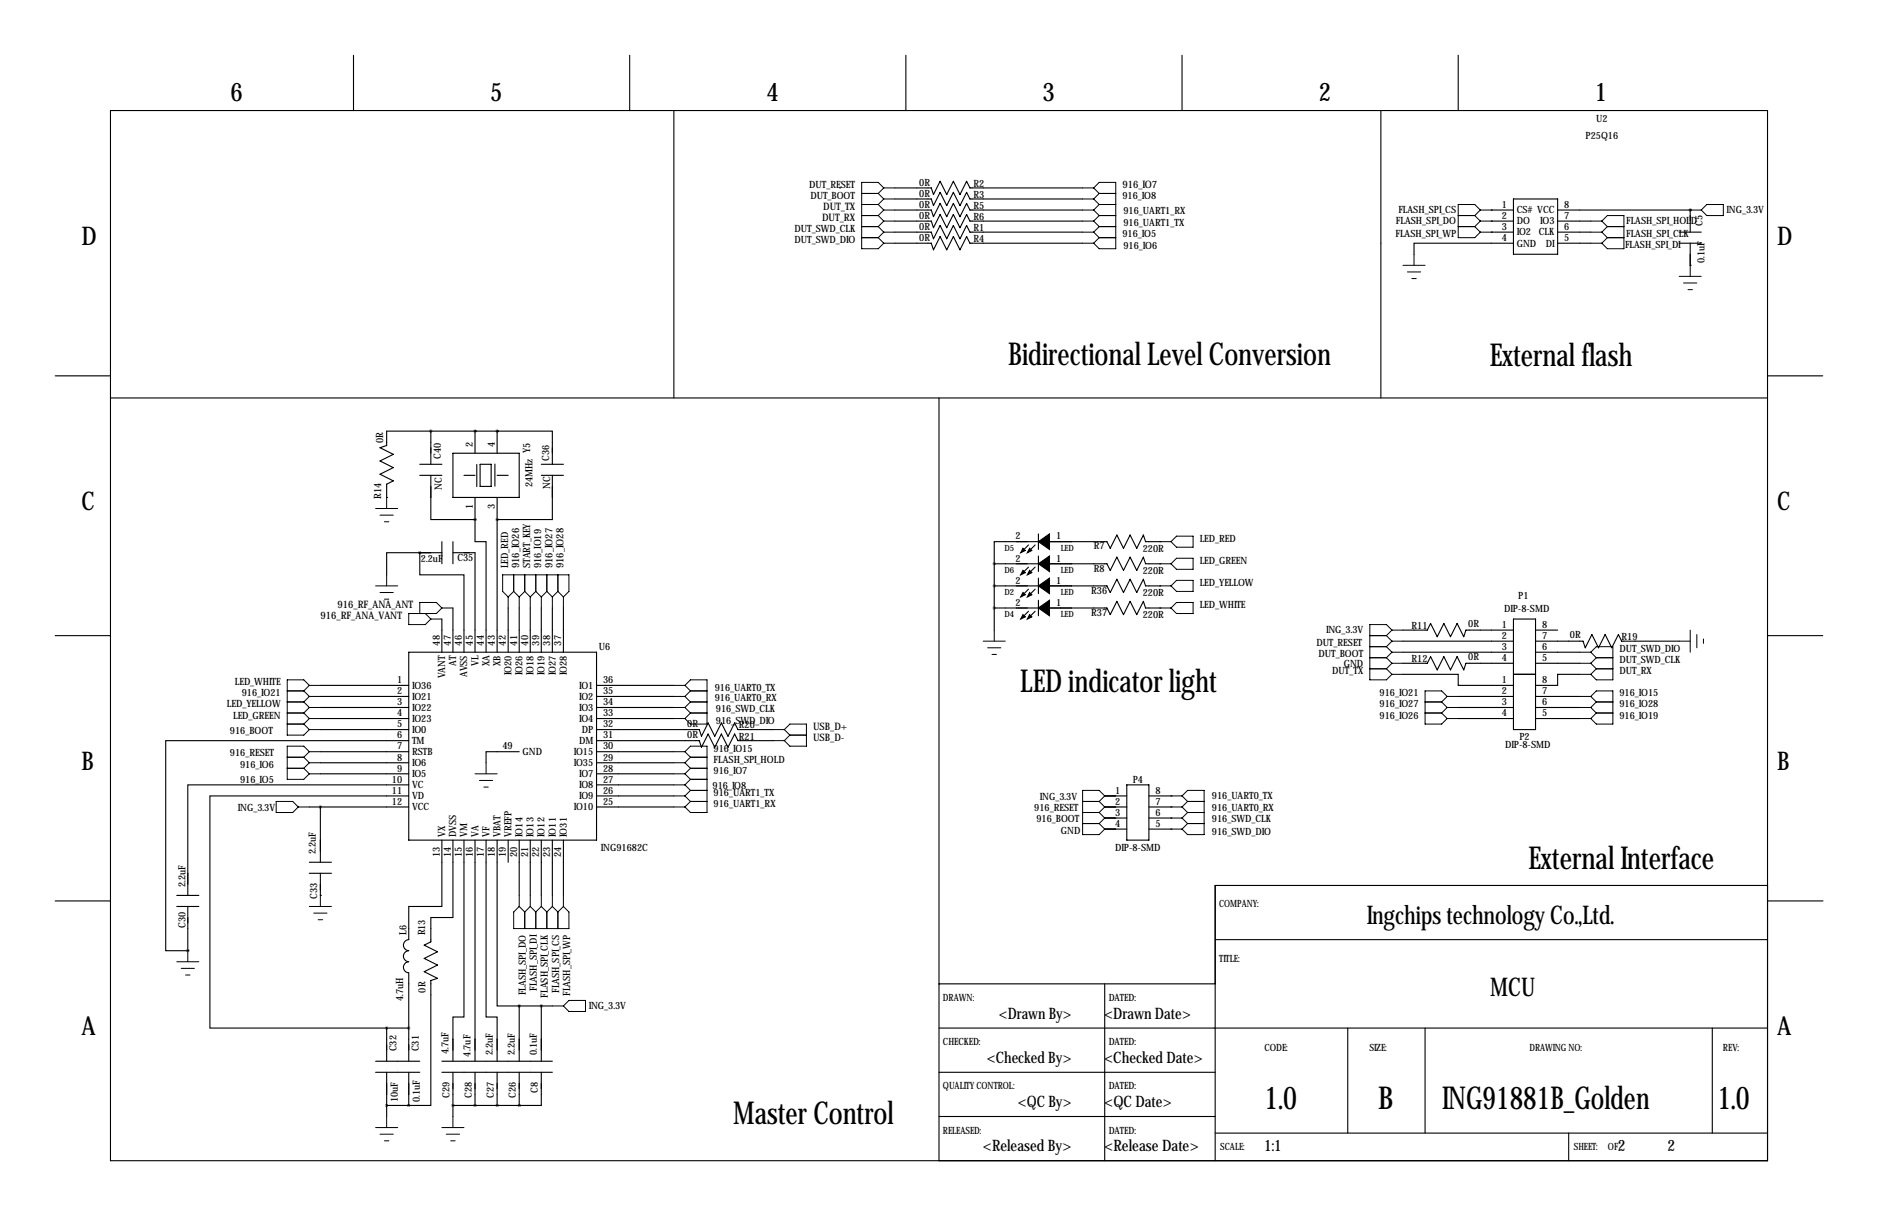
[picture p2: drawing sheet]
<svg xmlns="http://www.w3.org/2000/svg" width="432mm" height="279mm" viewBox="0 0 432 279" stroke-linecap="round" stroke-linejoin="round" font-family="sans-serif">
<g fill="none" stroke="#000" stroke-width=".25">
<path d="M81.3 12.7v12.7M144.8 12.7v12.7M208.3 12.7v12.7M271.8 12.7v12.7M335.3 12.7v12.7M25.4 25.4h381v241.3h-381zM154.9 25.4v66M317.5 25.4v66M193 43.2h.1M205.7 53.3h8.4l.5 1.6 1.6-3.1 1.5 3.1 1.5-3.1 1.5 3.1 1.5-3.1 .8 1.5h25.9M205.7 55.9h8.4l.5 1.5 1.6-3 1.5 3 1.5-3 1.5 3 1.5-3 .8 1.5h25.9M205.7 43.2h8.4l.5 1.5 1.6-3 1.5 3 1.5-3 1.5 3 1.5-3 .8 1.5h25.9"/>
<path d="M205.7 45.7h8.4l.5 1.5 1.6-3 1.5 3 1.5-3 1.5 3 1.5-3 .8 1.5h25.9M205.7 48.3h8.4l.5 1.5 1.6-3.1 1.5 3.1 1.5-3.1 1.5 3.1 1.5-3.1 .8 1.6h25.9M205.7 50.8h8.4l.5 1.5 1.6-3 1.5 3 1.5-3 1.5 3 1.5-3 .8 1.5h25.9M342.9 53.3h.1M342.9 50.8h.1M342.9 48.3h.1M342.9 53.3h5.1M342.9 48.3h5.1M342.9 50.8h5.1M348 55.9h-22.9v2.5M348 45.7h10.1v12.7h-10.1zM358.1 53.3h7.7"/>
<path d="M358.1 55.9h7.7M358.1 48.3h30.5M358.1 50.8h7.7M386.1 53.3h5.1M386.1 55.9h5.1M388.6 48.3h.1M388.6 48.3v5M388.6 55.9v5.1M388.6 61h.1M12.7 86.4h12.7M25.4 91.4h381M99.1 99.1v7.6"/>
<path d="M109.2 99.1h.1M109.2 99.1v5M114.3 99.1h12.7v7.6M114.3 99.1h.1M114.3 99.1v5M114.3 99.1h-25.4v3.3l-1.5 .5 3 1.5-3 1.5 3 1.5-3 1.6 3 1.5-1.5 .8v3M215.9 91.4v175.3M406.4 86.4h12.7M88.9 114.3h.1M96.5 106.7h5.1M96.5 109.2h5.1M99.1 109.2v10.2h10.1"/>
<path d="M104.1 104.1h15.3v10.2h-15.3zM106.7 109.2h2.5M109.2 119.4v5.1h2.6v25.4M109.2 119.4h.1M109.2 114.3v5.1M109.6 106.7v5.1M110.4 106.7h2.5v5.1h-2.5zM113.8 106.6v5.1M114.3 119.4h.1M114.3 114.3v35.6M114.3 109.2h2.5M124.5 106.7h5"/>
<path d="M124.5 109.2h5M127 109.2v10.2h-12.7M96.5 127v5.1h10.2v17.8M96.5 127h.1M96.5 127h-7.6v5.1M96.5 127h5.1M101.6 124.5v5M104.1 127h5.1v22.9M104.1 124.5v5M104.1 139.7v10.2M116.8 139.7v10.2M119.4 139.7v10.2"/>
<path d="M121.9 139.7v10.2M124.5 139.7v10.2M127 139.7v10.2M129.5 139.7v10.2M228.6 134.6h10.2M228.6 139.7h10.2M228.6 129.5h10.2M228.6 129.5v15.3M236.5 135.4l-1.6 1.5M236.5 125.2l-1.6 1.5M236.5 130.3l-1.6 1.5M238 135.4l-1.5 1.5"/>
<path d="M238 125.2l-1.5 1.5M238 130.3l-1.5 1.5M238.8 124.5h-10.2v5M238.8 122.7v3.5M238.8 127.8v3.5M238.8 132.8v3.6M238.8 137.9v3.6M241.3 134.6h13.2l.8 1.5 1.5-3 1.5 3 1.5-3 1.6 3 1.5-3 .5 1.5h3.3M241.3 139.7h13.2l.8 1.5 1.5-3 1.5 3 1.5-3 1.6 3 1.5-3 .5 1.5h3.3M241.3 124.5h13.2l.8 1.5 1.5-3.1 1.5 3.1 1.5-3.1 1.6 3.1 1.5-3.1 .5 1.6h3.3M241.3 129.5h13.2l.8 1.6 1.5-3.1 1.5 3.1 1.5-3.1 1.6 3.1 1.5-3.1 .5 1.5h3.3M266.7 134.6h.1"/>
<path d="M266.7 139.7h.1M266.7 129.5h.1M266.7 124.5h.1M12.7 146h12.7M73.7 157.5h20.3M94 149.9h43.2v43.1h-43.2zM101.6 142.2v7.7M137.2 157.5h17.7M236.5 140.5l-1.6 1.5M238 140.5l-1.5 1.5M322.6 154.9h12.7v2.6h12.7M322.6 147.3h25.4"/>
<path d="M322.6 144.8h5.6l.7-1.5 1.6 3 1.5-3 1.5 3 1.5-3 1.5 3 .6-1.5h10.9M322.6 152.4h5.6l.7-1.5 1.6 3 1.5-3 1.5 3 1.5-3 1.5 3 .6-1.5h10.9M322.6 149.9h25.4M348 142.2h5.1v25.4h-5.1zM348 154.9h5.1M353.1 147.3h10.9l.5 1.5 1.5-3 1.5 3 1.6-3 1.5 3 1.5-3 .8 1.5h13.2M353.1 144.8h5M353.1 152.4h10.1M353.1 149.9h10.1M363.2 154.9h-5.1v2.6h-5M406.4 146h12.7M73.7 160h20.3"/>
<path d="M73.7 162.6h20.3M73.7 165.1h20.3M73.7 167.6h20.3M73.7 172.7h20.3M73.7 175.3h20.3M73.7 177.8h20.3M94 170.2h-55.9v48.2h5.1M119.4 172.7h-7.6v2.6M137.2 160h17.7M137.2 162.6h17.7M137.2 165.1h17.7M137.2 167.6h23.6l.5 1.6 1.5-3.1 1.5 3.1 1.6-3.1 1.5 3.1 1.5-3.1 .8 1.5h8.1"/>
<path d="M137.2 170.2h23.6l.5 1.5 1.5-3 1.5 3 1.6-3 1.5 3 1.5-3 .8 1.5h8.1M137.2 172.7h17.7M137.2 175.3h17.7M137.2 177.8h17.7M335.3 160h12.7M335.3 162.6h12.7M335.3 165.1h12.7M353.1 160h10.1M353.1 162.6h10.1M353.1 165.1h10.1M71.1 185.4h22.9M71.1 198.1h5.1"/>
<path d="M73.7 185.4v12.7M94 180.3h-50.8v25.4M94 182.9h-45.7v53.3h40.6M101.6 193v15.3h-7.6v7.6a1.27 1.27 0 0 0-1.2 1.3 1.27 1.27 0 0 0 1.2 1.2 1.27 1.27 0 0 0-1.2 1.3 1.27 1.27 0 0 0 1.2 1.3 1.27 1.27 0 0 0-1.2 1.2 1.27 1.27 0 0 0 1.2 1.3v20.3M104.1 193v17.8h-5v5.6l-1.6 .8 3.1 1.5-3.1 1.5 3.1 1.5-3.1 1.6 3.1 1.5-1.5 .5v28.7h-5.1M106.7 193v40.7h-2.6v10.1M109.2 193v50.8M111.8 193v40.7h2.5v10.1M114.3 193v38.1h5.1M116.8 193v5.1M119.4 193v12.7M121.9 193v12.7"/>
<path d="M124.5 193v12.7M127 193v12.7M129.5 193v12.7M137.2 180.3h17.7M137.2 182.9h17.7M137.2 185.4h17.7M254 182.9h5.1M254 185.4h5.1M254 188h5.1M254 190.5h5.1M259.1 180.3h5.1v12.7h-5.1zM264.2 182.9h5"/>
<path d="M264.2 185.4h5M264.2 188h5M264.2 190.5h5M269.2 190.5h.1M269.2 188h.1M269.2 185.4h.1M269.2 182.9h.1M12.7 207h12.7M40.6 208.3h5.1M40.6 205.7h5.1M43.2 218.4h.1M43.2 208.3v10.1"/>
<path d="M71.1 200.7h5.1M73.7 205.7h.1M73.7 200.7v5M279.4 215.9h127M406.4 203.5h-127v63.2M406.5 207h12.7M88.9 236.2h5.1M88.9 236.2v7.6M119.4 231.1v12.7M119.4 231.1h7.6M124.5 231.1v12.7M215.9 236.2h190.5"/>
<path d="M215.9 226.1h63.5M254 226.1v40.6M309.9 236.2v24.1M327.7 236.2v24.1M393.7 236.2v24.1M86.4 246.4h10.1M86.4 243.8h10.1M88.9 246.4v10.1M88.9 254h5.1M94 246.4v7.6M101.6 246.4h25.4M101.6 243.8h25.4"/>
<path d="M104.1 246.4v10.1M104.1 254h15.3M109.2 246.4v7.6M114.3 246.4v7.6M119.4 246.4v7.6M124.5 246.4v7.6h-5.1M215.9 246.4h63.5M215.9 256.5h63.5M279.4 260.3h127M360.7 260.3v6.4"/>
</g>
<path d="M235.2 136.1l.5 .6-1 .5zM235.2 126l.5 .5-1 .5zM235.2 131.1l.5 .5-1 .5zM236.7 136.1l.5 .6-1 .5zM236.7 126l.5 .5-1 .5zM236.7 131.1l.5 .5-1 .5zM238.8 134.6l2.5-1.8v3.6zM238.8 139.7l2.5-1.8v3.6zM238.8 124.5l2.5-1.8v3.5zM238.8 129.5l2.5-1.7v3.5zM235.2 141.2l.5 .5-1 .5zM236.7 141.2l.5 .5-1 .5z" fill="#000" stroke="#000" stroke-width=".25"/>
<g fill="none" stroke="#000" stroke-width=".23">
<path d="M198.1 52.1h3.8M198.1 49.5h3.8M198.1 47h3.8M198.1 54.6h3.8M198.1 44.4h3.8M201.9 52.1l1.3 1.2M201.9 54.6l1.3 1.3M201.9 44.4l1.3 1.3M201.9 49.5l1.3 1.3M201.9 47l1.3 1.3M203.2 50.8h2.5M203.2 48.3h2.5"/>
<path d="M203.2 53.3h2.5M203.2 55.9h2.5M203.2 43.2l-1.3-1.3h-3.8v15.3h3.8l1.3-1.3M203.2 45.7l-1.3 1.3M203.2 43.2l-1.3 1.2M203.2 50.8l-1.3 1.3M203.2 53.3l-1.3 1.3M203.2 43.2h2.5M203.2 45.7h2.5M203.2 48.3l-1.3 1.2M248.9 50.8h2.6M248.9 48.3h2.6"/>
<path d="M248.9 53.3h2.6M248.9 55.9h2.6M248.9 43.2h2.6M248.9 45.7h2.6M251.5 50.8l1.2 1.3M251.5 43.2l1.2-1.3h3.8v15.3h-3.8l-1.2-1.3M251.5 48.3l1.2 1.2M251.5 53.3l1.2 1.3M251.5 43.2l1.2 1.2M251.5 45.7l1.2 1.3M252.7 52.1h3.8M252.7 49.5h3.8"/>
<path d="M252.7 49.5l-1.2 1.3M252.7 47h3.8M252.7 47l-1.2 1.3M252.7 54.6h3.8M252.7 52.1l-1.2 1.2M252.7 54.6l-1.2 1.3M252.7 44.4h3.8M252.7 44.4l-1.2 1.3M325.1 58.4v2.6M335.3 52.1h3.8M335.3 49.5h3.8M339.1 52.1l1.3 1.2"/>
<path d="M339.1 49.5l1.3 1.3M340.4 50.8h2.5M340.4 48.3h2.5M340.4 48.3l-1.3-1.3h-3.8v7.6h3.8l1.3-1.3M340.4 53.3h2.5M340.4 50.8l-1.3 1.3M340.4 48.3l-1.3 1.2M365.8 50.8h2.5M365.8 53.3h2.5M365.8 55.9h2.5M368.3 50.8l1.3-1.3h3.8v7.7h-3.8l-1.3-1.3M368.3 53.3l1.3 1.3"/>
<path d="M368.3 50.8l1.3 1.3M369.6 52.1h3.8M369.6 54.6h3.8M369.6 52.1l-1.3 1.2M369.6 54.6l-1.3 1.3M388.6 48.3h2.6M392.4 47h3.8v2.5h-3.8l-1.2-1.2zM322.6 61h5.1M323.6 62.5h3M324.6 64h1M386.1 63.5h5.1M387.1 65h3"/>
<path d="M388.1 66.5h1M388.6 61v2.5M86.4 116.8h5M87.4 118.4h3M88.4 119.9h1M88.9 114.3v2.5M86.4 134.6h5M87.4 136.1h3M88.4 137.7h1M88.9 132.1v2.5M101.6 139.7h2.5M101.6 139.7l-1.3 1.3h-6.3v2.5h3.8l1.3-1.3"/>
<path d="M101.6 139.7l-1.3-1.3h-3.8v2.6M116.8 137.2l-1.2-1.3v-3.8h15.2v3.8l-1.3 1.3M116.8 137.2v2.5M118.1 132.1v3.8M118.1 135.9l-1.3 1.3M118.1 135.9l1.3 1.3M119.4 137.2v2.5M120.6 132.1v3.8M120.6 135.9l1.3 1.3M120.6 135.9l-1.2 1.3M121.9 137.2v2.5M123.2 132.1v3.8"/>
<path d="M123.2 135.9l-1.3 1.3M123.2 135.9l1.3 1.3M124.5 137.2v2.5M125.7 132.1v3.8M125.7 135.9l-1.2 1.3M125.7 135.9l1.3 1.3M127 137.2v2.5M128.3 132.1v3.8M128.3 135.9l-1.3 1.3M128.3 135.9l1.2 1.3M129.5 137.2v2.5M266.7 134.6h2.5"/>
<path d="M266.7 139.7h2.5M266.7 129.5h2.5M266.7 124.5h2.5M269.2 124.5l1.3-1.3h3.8v2.5h-3.8zM270.5 133.3h3.8v2.6h-3.8l-1.3-1.3zM270.5 128.3h3.8v2.5h-3.8l-1.3-1.3zM270.5 138.4h3.8v2.6h-3.8l-1.3-1.3zM66 158.8h3.8M69.8 158.8l1.3 1.2M71.1 157.5l-1.3-1.3h-3.8v12.7h3.8l1.3-1.3M71.1 157.5h2.6M71.1 157.5l-1.3 1.3"/>
<path d="M97.8 141l1.3 1.2M99.1 142.2h2.5M154.9 157.5h2.6M157.5 157.5l1.2-1.3h3.9v10.2h-3.9l-1.2-1.3M157.5 157.5l1.2 1.3M158.7 158.8h3.9M158.7 158.8l-1.2 1.2M226.1 147.3h5M227.1 148.8h3M228.1 150.4h1M228.6 144.8v2.5M315 146h3.8"/>
<path d="M315 153.7h3.8M315 151.1h3.8M315 148.6h3.8M318.8 151.1l1.2 1.3M318.8 146l1.2 1.3M318.8 148.6l1.2 1.3M318.8 153.7l1.2 1.2M320 147.3h2.6M320 144.8h2.6M320 144.8l-1.2 1.2M320 144.8l-1.2-1.3h-3.8v12.7h3.8l1.2-1.3M320 152.4h2.6"/>
<path d="M320 152.4l-1.2 1.3M320 147.3l-1.2 1.3M320 149.9h2.6M320 149.9l-1.2 1.2M320 154.9h2.6M363.2 152.4h2.6M363.2 149.9h2.6M363.2 154.9h2.6M365.8 149.9l1.2-1.3h3.8v7.6h-3.8l-1.2-1.3M365.8 152.4l1.2 1.3M365.8 149.9l1.2 1.2M367 153.7h3.8"/>
<path d="M367 151.1h3.8M367 153.7l-1.2 1.2M367 151.1l-1.2 1.3M386.1 147.3h2.5M388.6 144.8v5.1M390.1 145.8v3M391.7 146.8v1M66 161.3h3.8M66 163.8h3.8M66 166.4h3.8M66 174h3.8M66 176.5h3.8"/>
<path d="M69.8 166.4l1.3 1.2M69.8 176.5l1.3 1.3M69.8 174l1.3 1.3M69.8 161.3l1.3 1.3M69.8 163.8l1.3 1.3M71.1 160h2.6M71.1 162.6h2.6M71.1 165.1h2.6M71.1 172.7h2.6M71.1 172.7l-1.3 1.3M71.1 172.7l-1.3-1.3h-3.8v7.7h3.8l1.3-1.3M71.1 167.6h2.6"/>
<path d="M71.1 177.8h2.6M71.1 175.3h2.6M71.1 175.3l-1.3 1.2M71.1 162.6l-1.3 1.2M71.1 165.1l-1.3 1.3M71.1 160l-1.3 1.3M109.2 177.8h5.1M110.2 179.3h3.1M111.8 175.3v2.5M154.9 160h2.6M154.9 162.6h2.6M154.9 165.1h2.6"/>
<path d="M154.9 172.7h2.6M154.9 177.8h2.6M154.9 175.3h2.6M157.5 172.7l1.2-1.3h3.9v15.3h-3.9l-1.2-1.3M157.5 160l1.2 1.3M157.5 162.6l1.2 1.2M157.5 177.8l1.2 1.3M157.5 175.3l1.2 1.2M157.5 172.7l1.2 1.3M158.7 161.3h3.9M158.7 163.8h3.9M158.7 161.3l-1.2 1.3"/>
<path d="M158.7 163.8l-1.2 1.3M158.7 174h3.9M158.7 179.1h3.9M158.7 176.5h3.9M158.7 176.5l-1.2 1.3M158.7 179.1l-1.2 1.2M158.7 174l-1.2 1.3M177.8 167.6h2.5M177.8 170.2h2.5M180.3 167.6l1.3-1.2h3.8v5h-3.8l-1.3-1.2M180.3 167.6l1.3 1.3M181.6 168.9h3.8"/>
<path d="M181.6 168.9l-1.3 1.3M327.7 161.3h3.8M327.7 163.8h3.8M331.5 163.8l1.2 1.3M331.5 161.3l1.2 1.3M332.7 160h2.6M332.7 160l-1.2-1.2h-3.8v7.6h3.8l1.2-1.3M332.7 162.6h2.6M332.7 165.1h2.6M332.7 160l-1.2 1.3M332.7 162.6l-1.2 1.2M363.2 160h2.6"/>
<path d="M363.2 162.6h2.6M363.2 165.1h2.6M365.8 160l1.2-1.2h3.8v7.6h-3.8l-1.2-1.3M365.8 160l1.2 1.3M365.8 162.6l1.2 1.2M367 161.3h3.8M367 163.8h3.8M367 161.3l-1.2 1.3M367 163.8l-1.2 1.3M63.5 184.1h3.8l1.3 1.3-1.3 1.3h-3.8zM68.6 185.4h2.5M111.3 180.8h1"/>
<path d="M154.9 182.9h2.6M154.9 185.4h2.6M154.9 180.3h2.6M157.5 180.3l1.2 1.3M157.5 182.9l1.2 1.2M158.7 184.1h3.9M158.7 181.6h3.9M158.7 181.6l-1.2 1.3M158.7 184.1l-1.2 1.3M248.9 184.1h3.8M248.9 186.7h3.8M248.9 189.2h3.8"/>
<path d="M252.7 184.1l1.3 1.3M252.7 186.7l1.3 1.3M252.7 189.2l1.3 1.3M254 182.9h2.5M254 182.9l-1.3 1.2M254 182.9l-1.3-1.3h-3.8v10.2h3.8l1.3-1.3M254 185.4h2.5M254 185.4l-1.3 1.3M254 188h2.5M254 188l-1.3 1.2M254 190.5h2.5M269.2 182.9h2.6"/>
<path d="M269.2 185.4h2.6M269.2 188h2.6M269.2 190.5h2.6M271.8 182.9l1.2-1.3h3.9v10.2h-3.9l-1.2-1.3M271.8 182.9l1.2 1.2M271.8 185.4l1.2 1.3M271.8 188l1.2 1.2M273 184.1h3.9M273 186.7h3.9M273 189.2h3.9M273 184.1l-1.2 1.3M273 186.7l-1.2 1.3"/>
<path d="M273 189.2l-1.2 1.3M43.2 218.4v2.6M71.1 208.3h5.1M72.1 209.8h3.1M73.2 211.3h1M73.7 205.7v2.6M119.4 208.3l-1.3 1.2v3.9h12.7v-3.9l-1.3-1.2M119.4 205.7v2.6M119.4 208.3l1.2 1.2M120.6 209.5v3.9M121.9 205.7v2.6M121.9 208.3l1.3 1.2"/>
<path d="M121.9 208.3l-1.3 1.2M123.2 209.5v3.9M124.5 205.7v2.6M124.5 208.3l1.2 1.2M124.5 208.3l-1.3 1.2M125.7 209.5v3.9M127 208.3l-1.3 1.2M127 205.7v2.6M127 208.3l1.3 1.2M128.3 209.5v3.9M129.5 208.3l-1.2 1.2M129.5 205.7v2.6"/>
<path d="M40.6 221h5.1M41.7 222.5h3M42.7 224h1M127 231.1h2.5M130.8 229.9h3.8v2.5h-3.8l-1.3-1.3zM86.4 259.1h5M88.9 256.5v2.6M101.6 259.1h5.1M104.1 256.5v2.6M87.4 260.6h3M88.4 262.1h1M102.6 260.6h3.1"/>
<path d="M103.6 262.1h1"/>
</g>
<path d="M104.1 254a.05 .05 0 0 0 .1 0 .05 .05 0 0 0-.1 0zM124.4 231.1a.05 .05 0 0 0 .1 0 .05 .05 0 0 0-.1 0zM73.6 185.4a.05 .05 0 0 0 .1 0 .05 .05 0 0 0-.1 0zM99 99.1a.05 .05 0 0 0 .1 0 .05 .05 0 0 0-.1 0z" fill="#000" stroke="#000" stroke-width=".63"/>
<g font-size="7.3">
<text x="231.8" y="83.9">Bidirectional Level Conversion</text>
<text x="342.5" y="84.2">External flash</text>
<text x="234.6" y="159.1">LED indicator light</text>
<text x="351.4" y="199.7">External Interface</text>
<text x="290.7" y="254.9">1.0</text>
<text x="316.8" y="254.9">B</text>
<text x="331.6" y="254.9">ING91881B_Golden</text>
<text x="394.9" y="254.9">1.0</text>
<text x="168.6" y="258.2">Master Control</text>
</g>
<g font-size="5.9">
<text x="53" y="23.2">6</text>
<text x="112.7" y="23.2">5</text>
<text x="176.2" y="23.2">4</text>
<text x="239.7" y="23.2">3</text>
<text x="303.2" y="23.2">2</text>
<text x="366.7" y="23.2">1</text>
<text x="18.7" y="56.2">D</text>
<text x="408.6" y="56.2">D</text>
<text x="18.7" y="117.1">C</text>
<text x="408.6" y="117.1">C</text>
<text x="18.7" y="176.8">B</text>
<text x="408.6" y="176.8">B</text>
<text x="314.3" y="212.3">Ingchips technology Co.,Ltd.</text>
<text x="342.6" y="228.9">MCU</text>
<text x="18.7" y="237.8">A</text>
<text x="408.6" y="237.8">A</text>
</g>
<g font-size="3.6">
<text x="229.7" y="234.1">&lt;Drawn By&gt;</text>
<text x="253.8" y="234.1">&lt;Drawn Date&gt;</text>
<text x="226.9" y="244.2">&lt;Checked By&gt;</text>
<text x="253.8" y="244.2">&lt;Checked Date&gt;</text>
<text x="234" y="254.4">&lt;QC By&gt;</text>
<text x="253.8" y="254.4">&lt;QC Date&gt;</text>
<text x="226" y="264.6">&lt;Released By&gt;</text>
<text x="253.8" y="264.6">&lt;Release Date&gt;</text>
<text x="290.7" y="264.6">1:1</text>
<text x="372" y="264.6">2</text>
<text x="383.4" y="264.6">2</text>
</g>
<g font-size="2.4">
<text x="258.1" y="43.2">916_IO7</text>
<text x="189" y="50.8">DUT_RX</text>
<text x="189.3" y="48.3">DUT_TX</text>
<text x="119.4" y="130.6" transform="rotate(-90 119.4 130.6)">916_IO26</text>
<text x="127" y="130.6" transform="rotate(-90 127 130.6)">916_IO27</text>
<text x="129.5" y="130.6" transform="rotate(-90 129.5 130.6)">916_IO28</text>
<text x="73.7" y="142.2">916_RF_ANA_VANT</text>
<text x="77.6" y="139.7">916_RF_ANA_ANT</text>
<text x="186.9" y="167.6">USB_D+</text>
<text x="186.9" y="170.2">USB_D-</text>
</g>
<g font-size="2.3">
<text x="367" y="27.9">U2</text>
<text x="364.6" y="32">P25Q16</text>
<text x="186.1" y="43.2">DUT_RESET</text>
<text x="186.3" y="45.7">DUT_BOOT</text>
<text x="211.4" y="42.7">0R</text>
<text x="211.4" y="45.2">0R</text>
<text x="211.4" y="47.8">0R</text>
<text x="223.8" y="42.9">R2</text>
<text x="223.8" y="45.5">R3</text>
<text x="258.1" y="45.7">916_IO8</text>
<text x="345.3" y="47.8">1</text>
<text x="359.7" y="47.8">8</text>
<text x="182.7" y="53.3">DUT_SWD_CLK</text>
<text x="211.4" y="52.8">0R</text>
<text x="211.4" y="50.3">0R</text>
<text x="223.8" y="53.1">R1</text>
<text x="223.8" y="48">R5</text>
<text x="223.8" y="50.5">R6</text>
<text x="258.3" y="51.8">916_UART1_TX</text>
<text x="258.3" y="49.3">916_UART1_RX</text>
<text x="321" y="51.6">FLASH_SPI_DO</text>
<text x="321.5" y="49">FLASH_SPI_CS</text>
<text x="345.3" y="50.3">2</text>
<text x="345.3" y="52.8">3</text>
<text x="348.7" y="49">CS# VCC</text>
<text x="348.7" y="51.6">DO</text>
<text x="354.1" y="51.6">IO3</text>
<text x="359.7" y="52.8">6</text>
<text x="359.7" y="50.3">7</text>
<text x="373.9" y="51.6">FLASH_SPI_HOLD</text>
<text x="391.4" y="51.8" transform="rotate(-90 391.4 51.8)">C5</text>
<text x="397" y="49">ING_3.3V</text>
<text x="182.7" y="55.9">DUT_SWD_DIO</text>
<text x="211.4" y="55.4">0R</text>
<text x="223.8" y="55.6">R4</text>
<text x="258.1" y="54.4">916_IO5</text>
<text x="258.3" y="57.2">916_IO6</text>
<text x="320.9" y="54.4">FLASH_SPI_WP</text>
<text x="345.3" y="55.4">4</text>
<text x="348.7" y="54.1">IO2</text>
<text x="348.7" y="56.6">GND</text>
<text x="353.8" y="54.1">CLK</text>
<text x="355.4" y="56.6">DI</text>
<text x="359.7" y="55.4">5</text>
<text x="373.6" y="56.9">FLASH_SPI_DI</text>
<text x="373.9" y="54.4">FLASH_SPI_CLK</text>
<text x="391.9" y="60.5" transform="rotate(-90 391.9 60.5)">0.1uF</text>
<text x="88.1" y="101.8" transform="rotate(-90 88.1 101.8)">0R</text>
<text x="101.4" y="105.4" transform="rotate(-90 101.4 105.4)">C40</text>
<text x="108.7" y="102.6" transform="rotate(-90 108.7 102.6)">2</text>
<text x="113.8" y="102.6" transform="rotate(-90 113.8 102.6)">4</text>
<text x="126.2" y="105.9" transform="rotate(-90 126.2 105.9)">C36</text>
<text x="101.6" y="112.5" transform="rotate(-90 101.6 112.5)">NC</text>
<text x="122.4" y="112" transform="rotate(-90 122.4 112)">24MHz Y5</text>
<text x="126.5" y="112.3" transform="rotate(-90 126.5 112.3)">NC</text>
<text x="87.6" y="114.6" transform="rotate(-90 87.6 114.6)">R14</text>
<text x="108.7" y="117" transform="rotate(-90 108.7 117)">1</text>
<text x="113.8" y="117" transform="rotate(-90 113.8 117)">3</text>
<text x="233.5" y="124">2</text>
<text x="242.8" y="124">1</text>
<text x="275.8" y="124.5">LED_RED</text>
<text x="96.8" y="129">2.2uF</text>
<text x="105.2" y="128.8">C35</text>
<text x="116.8" y="130.6" transform="rotate(-90 116.8 130.6)">LED_RED</text>
<text x="121.9" y="130.6" transform="rotate(-90 121.9 130.6)">START_KEY</text>
<text x="124.5" y="130.6" transform="rotate(-90 124.5 130.6)">916_IO19</text>
<text x="233.5" y="129">2</text>
<text x="242.8" y="129">1</text>
<text x="251.5" y="126.2">R7</text>
<text x="251.5" y="131.3">R8</text>
<text x="262.7" y="126.7">220R</text>
<text x="262.7" y="131.8">220R</text>
<text x="275.8" y="129.5">LED_GREEN</text>
<text x="233.5" y="134.1">2</text>
<text x="242.8" y="134.1">1</text>
<text x="250.9" y="136.4">R36</text>
<text x="262.7" y="136.9">220R</text>
<text x="275.8" y="134.6">LED_YELLOW</text>
<text x="349.1" y="137.7">P1</text>
<text x="233.5" y="139.2">2</text>
<text x="242.8" y="139.2">1</text>
<text x="250.9" y="141.5">R37</text>
<text x="262.7" y="142">220R</text>
<text x="275.8" y="139.7">LED_WHITE</text>
<text x="345.8" y="140.7">DIP-8-SMD</text>
<text x="101.1" y="148.3" transform="rotate(-90 101.1 148.3)">48</text>
<text x="103.6" y="148.3" transform="rotate(-90 103.6 148.3)">47</text>
<text x="106.2" y="148.3" transform="rotate(-90 106.2 148.3)">46</text>
<text x="108.7" y="148.3" transform="rotate(-90 108.7 148.3)">45</text>
<text x="111.3" y="148.3" transform="rotate(-90 111.3 148.3)">44</text>
<text x="113.8" y="148.3" transform="rotate(-90 113.8 148.3)">43</text>
<text x="116.3" y="148.3" transform="rotate(-90 116.3 148.3)">42</text>
<text x="118.9" y="148.3" transform="rotate(-90 118.9 148.3)">41</text>
<text x="121.4" y="148.3" transform="rotate(-90 121.4 148.3)">40</text>
<text x="124" y="148.3" transform="rotate(-90 124 148.3)">39</text>
<text x="126.5" y="148.3" transform="rotate(-90 126.5 148.3)">38</text>
<text x="129" y="148.3" transform="rotate(-90 129 148.3)">37</text>
<text x="137.7" y="149.4">U6</text>
<text x="302.7" y="148.3">DUT_RESET</text>
<text x="304.9" y="145.5">ING_3.3V</text>
<text x="324.6" y="144.5">R11</text>
<text x="337.6" y="144">0R</text>
<text x="345.3" y="144.3">1</text>
<text x="345.3" y="146.8">2</text>
<text x="345.3" y="149.4">3</text>
<text x="354.6" y="149.4">6</text>
<text x="354.6" y="146.8">7</text>
<text x="354.6" y="144.3">8</text>
<text x="361" y="146.6">0R</text>
<text x="372.4" y="149.9">DUT_SWD_DIO</text>
<text x="372.8" y="147.1">R19</text>
<text x="102.4" y="155.9" transform="rotate(-90 102.4 155.9)">VANT</text>
<text x="104.9" y="153" transform="rotate(-90 104.9 153)">AT</text>
<text x="107.4" y="155.6" transform="rotate(-90 107.4 155.6)">AVSS</text>
<text x="110" y="153" transform="rotate(-90 110 153)">VL</text>
<text x="112.5" y="153.1" transform="rotate(-90 112.5 153.1)">XA</text>
<text x="115.1" y="153" transform="rotate(-90 115.1 153)">XB</text>
<text x="117.6" y="155.1" transform="rotate(-90 117.6 155.1)">IO20</text>
<text x="120.1" y="155.1" transform="rotate(-90 120.1 155.1)">IO26</text>
<text x="122.7" y="155.1" transform="rotate(-90 122.7 155.1)">IO18</text>
<text x="125.2" y="155.1" transform="rotate(-90 125.2 155.1)">IO19</text>
<text x="127.8" y="155.1" transform="rotate(-90 127.8 155.1)">IO27</text>
<text x="130.3" y="155.1" transform="rotate(-90 130.3 155.1)">IO28</text>
<text x="303.2" y="150.9">DUT_BOOT</text>
<text x="306.3" y="154.9">DUT_TX</text>
<text x="309" y="153.2">GND</text>
<text x="324.6" y="152.1">R12</text>
<text x="337.6" y="151.6">0R</text>
<text x="345.3" y="151.9">4</text>
<text x="354.6" y="151.9">5</text>
<text x="372.4" y="154.9">DUT_RX</text>
<text x="372.4" y="152.4">DUT_SWD_CLK</text>
<text x="54" y="157.5">LED_WHITE</text>
<text x="55.6" y="160">916_IO21</text>
<text x="91.3" y="157">1</text>
<text x="91.3" y="159.5">2</text>
<text x="94.7" y="158.2">IO36</text>
<text x="94.7" y="160.8">IO21</text>
<text x="133.1" y="158.2">IO1</text>
<text x="133.1" y="160.8">IO2</text>
<text x="138.7" y="157">36</text>
<text x="138.7" y="159.5">35</text>
<text x="164.3" y="161">916_UART0_RX</text>
<text x="164.3" y="158.8">916_UART0_TX</text>
<text x="317.2" y="160">916_IO21</text>
<text x="345.3" y="157">1</text>
<text x="345.3" y="159.5">2</text>
<text x="354.6" y="159.5">7</text>
<text x="354.6" y="157">8</text>
<text x="372.4" y="160">916_IO15</text>
<text x="52.2" y="162.6">LED_YELLOW</text>
<text x="53.6" y="165.1">LED_GREEN</text>
<text x="91.3" y="162.1">3</text>
<text x="91.3" y="164.6">4</text>
<text x="91.3" y="167.1">5</text>
<text x="94.7" y="163.3">IO22</text>
<text x="94.7" y="165.9">IO23</text>
<text x="133.1" y="163.3">IO3</text>
<text x="133.1" y="165.9">IO4</text>
<text x="138.7" y="162.1">34</text>
<text x="138.7" y="164.6">33</text>
<text x="138.7" y="167.1">32</text>
<text x="158" y="167.1">0R</text>
<text x="164.6" y="163.6">916_SWD_CLK</text>
<text x="164.6" y="166.4">916_SWD_DIO</text>
<text x="169.9" y="167.4">R20</text>
<text x="317.2" y="162.6">916_IO27</text>
<text x="317.2" y="165.1">916_IO26</text>
<text x="345.3" y="162.1">3</text>
<text x="345.3" y="164.6">4</text>
<text x="354.6" y="164.6">5</text>
<text x="354.6" y="162.1">6</text>
<text x="372.4" y="162.6">916_IO28</text>
<text x="372.4" y="165.1">916_IO19</text>
<text x="52.9" y="173.7">916_RESET</text>
<text x="52.9" y="168.7">916_BOOT</text>
<text x="91.3" y="169.7">6</text>
<text x="91.3" y="172.2">7</text>
<text x="94.7" y="168.4">IO0</text>
<text x="94.7" y="170.9">TM</text>
<text x="94.7" y="173.5">RSTB</text>
<text x="115.5" y="172.2">49</text>
<text x="120.1" y="173.5">GND</text>
<text x="131.9" y="173.5">IO15</text>
<text x="133.1" y="170.9">DM</text>
<text x="133.8" y="168.4">DP</text>
<text x="138.7" y="169.7">31</text>
<text x="138.7" y="172.2">30</text>
<text x="158" y="169.7">0R</text>
<text x="164.1" y="172.7">916_IO15</text>
<text x="169.9" y="169.9">R21</text>
<text x="346.1" y="172">DIP-8-SMD</text>
<text x="349.4" y="169.9">P2</text>
<text x="55.2" y="179.8">916_IO5</text>
<text x="55.2" y="176.5">916_IO6</text>
<text x="90.1" y="179.8">10</text>
<text x="91.3" y="174.8">8</text>
<text x="91.3" y="177.3">9</text>
<text x="94.7" y="176">IO6</text>
<text x="94.7" y="178.6">IO5</text>
<text x="131.9" y="176">IO35</text>
<text x="133.1" y="178.6">IO7</text>
<text x="138.7" y="174.8">29</text>
<text x="138.7" y="177.3">28</text>
<text x="138.7" y="179.8">27</text>
<text x="164.1" y="177.8">916_IO7</text>
<text x="164.1" y="175.3">FLASH_SPI_HOLD</text>
<text x="260.5" y="179.8">P4</text>
<text x="90.1" y="182.4">11</text>
<text x="90.1" y="184.9">12</text>
<text x="94.7" y="181.1">VC</text>
<text x="94.7" y="183.6">VD</text>
<text x="133.1" y="181.1">IO8</text>
<text x="133.1" y="183.6">IO9</text>
<text x="138.7" y="182.4">26</text>
<text x="138.7" y="184.9">25</text>
<text x="163.8" y="181.4">916_IO8</text>
<text x="164.1" y="182.9">916_UART1_TX</text>
<text x="164.1" y="185.4">916_UART1_RX</text>
<text x="239.1" y="183.9">ING_3.3V</text>
<text x="256.4" y="182.4">1</text>
<text x="256.4" y="184.9">2</text>
<text x="265.7" y="184.9">7</text>
<text x="265.7" y="182.4">8</text>
<text x="278.6" y="183.6">916_UART0_TX</text>
<text x="54.7" y="186.4">ING_3.3V</text>
<text x="94.7" y="186.2">VCC</text>
<text x="131.9" y="186.2">IO10</text>
<text x="237.8" y="186.4">916_RESET</text>
<text x="238.3" y="189">916_BOOT</text>
<text x="243.9" y="191.5">GND</text>
<text x="256.4" y="187.5">3</text>
<text x="256.4" y="190">4</text>
<text x="265.7" y="190">5</text>
<text x="265.7" y="187.5">6</text>
<text x="278.6" y="186.4">916_UART0_RX</text>
<text x="278.6" y="189">916_SWD_CLK</text>
<text x="278.6" y="191.8">916_SWD_DIO</text>
<text x="72.7" y="196.2" transform="rotate(-90 72.7 196.2)">2.2uF</text>
<text x="101.1" y="196.9" transform="rotate(-90 101.1 196.9)">13</text>
<text x="102.4" y="192.3" transform="rotate(-90 102.4 192.3)">VX</text>
<text x="103.6" y="196.9" transform="rotate(-90 103.6 196.9)">14</text>
<text x="104.9" y="192.3" transform="rotate(-90 104.9 192.3)">DVSS</text>
<text x="106.2" y="196.9" transform="rotate(-90 106.2 196.9)">15</text>
<text x="107.4" y="192.3" transform="rotate(-90 107.4 192.3)">VM</text>
<text x="108.7" y="196.9" transform="rotate(-90 108.7 196.9)">16</text>
<text x="110" y="192.3" transform="rotate(-90 110 192.3)">VA</text>
<text x="111.3" y="196.9" transform="rotate(-90 111.3 196.9)">17</text>
<text x="112.5" y="192.3" transform="rotate(-90 112.5 192.3)">VF</text>
<text x="113.8" y="196.9" transform="rotate(-90 113.8 196.9)">18</text>
<text x="115.1" y="192.3" transform="rotate(-90 115.1 192.3)">VBAT</text>
<text x="116.3" y="196.9" transform="rotate(-90 116.3 196.9)">19</text>
<text x="117.6" y="192.3" transform="rotate(-90 117.6 192.3)">VREFP</text>
<text x="118.9" y="196.9" transform="rotate(-90 118.9 196.9)">20</text>
<text x="120.1" y="192.3" transform="rotate(-90 120.1 192.3)">IO14</text>
<text x="121.4" y="196.9" transform="rotate(-90 121.4 196.9)">21</text>
<text x="122.7" y="192.3" transform="rotate(-90 122.7 192.3)">IO13</text>
<text x="124" y="196.9" transform="rotate(-90 124 196.9)">22</text>
<text x="125.2" y="192.3" transform="rotate(-90 125.2 192.3)">IO12</text>
<text x="126.5" y="196.9" transform="rotate(-90 126.5 196.9)">23</text>
<text x="127.8" y="192.3" transform="rotate(-90 127.8 192.3)">IO11</text>
<text x="129" y="196.9" transform="rotate(-90 129 196.9)">24</text>
<text x="130.3" y="192.3" transform="rotate(-90 130.3 192.3)">IO31</text>
<text x="138.2" y="195.6">ING91682C</text>
<text x="256.4" y="195.6">DIP-8-SMD</text>
<text x="42.7" y="203.9" transform="rotate(-90 42.7 203.9)">2.2uF</text>
<text x="72.9" y="206.6" transform="rotate(-90 72.9 206.6)">C33</text>
<text x="280.3" y="208.4">COMPANY:</text>
<text x="42.7" y="213.2" transform="rotate(-90 42.7 213.2)">C30</text>
<text x="93.5" y="214.7" transform="rotate(-90 93.5 214.7)">L6</text>
<text x="97.8" y="214.9" transform="rotate(-90 97.8 214.9)">R13</text>
<text x="280.3" y="221.1">TITLE:</text>
<text x="123.5" y="227.6" transform="rotate(-90 123.5 227.6)">FLASH_SPI_DI</text>
<text x="92.7" y="230" transform="rotate(-90 92.7 230)">4.7uH</text>
<text x="97.8" y="228.1" transform="rotate(-90 97.8 228.1)">0R</text>
<text x="120.9" y="228.7" transform="rotate(-90 120.9 228.7)">FLASH_SPI_DO</text>
<text x="126" y="229.2" transform="rotate(-90 126 229.2)">FLASH_SPI_CLK</text>
<text x="128.5" y="228.1" transform="rotate(-90 128.5 228.1)">FLASH_SPI_CS</text>
<text x="131.1" y="228.8" transform="rotate(-90 131.1 228.8)">FLASH_SPI_WP</text>
<text x="135.4" y="231.9">ING_3.3V</text>
<text x="216.8" y="230">DRAWN:</text>
<text x="254.9" y="230">DATED:</text>
<text x="91.2" y="241.6" transform="rotate(-90 91.2 241.6)">C32</text>
<text x="96.3" y="241.6" transform="rotate(-90 96.3 241.6)">C31</text>
<text x="103.1" y="242.2" transform="rotate(-90 103.1 242.2)">4.7uF</text>
<text x="108.2" y="242.8" transform="rotate(-90 108.2 242.8)">4.7uF</text>
<text x="113.3" y="242.5" transform="rotate(-90 113.3 242.5)">2.2uF</text>
<text x="118.4" y="242.5" transform="rotate(-90 118.4 242.5)">2.2uF</text>
<text x="123.5" y="242.5" transform="rotate(-90 123.5 242.5)">0.1uF</text>
<text x="216.8" y="240.1">CHECKED:</text>
<text x="254.9" y="240.1">DATED:</text>
<text x="290.7" y="241.4">CODE:</text>
<text x="314.9" y="241.4">SIZE:</text>
<text x="351.7" y="241.4">DRAWING NO:</text>
<text x="396.1" y="241.4">REV:</text>
<text x="123.7" y="251.2" transform="rotate(-90 123.7 251.2)">C8</text>
<text x="216.8" y="250.3">QUALITY CONTROL:</text>
<text x="254.9" y="250.3">DATED:</text>
<text x="91.4" y="253.2" transform="rotate(-90 91.4 253.2)">10uF</text>
<text x="96.5" y="253.2" transform="rotate(-90 96.5 253.2)">0.1uF</text>
<text x="103.4" y="252.3" transform="rotate(-90 103.4 252.3)">C29</text>
<text x="108.5" y="252.3" transform="rotate(-90 108.5 252.3)">C28</text>
<text x="113.5" y="252.3" transform="rotate(-90 113.5 252.3)">C27</text>
<text x="118.6" y="252.3" transform="rotate(-90 118.6 252.3)">C26</text>
<text x="216.8" y="260.5">RELEASED:</text>
<text x="254.9" y="260.5">DATED:</text>
<text x="280.6" y="264.3">SCALE:</text>
<text x="361.8" y="264.3">SHEET:</text>
<text x="369.7" y="264.3">OF</text>
</g>
<g font-size="2">
<text x="230.9" y="126.5">D5</text>
<text x="230.9" y="131.6">D6</text>
<text x="243.9" y="126.5">LED</text>
<text x="243.9" y="131.6">LED</text>
<text x="230.9" y="136.7">D2</text>
<text x="243.9" y="136.7">LED</text>
<text x="230.9" y="141.8">D4</text>
<text x="243.9" y="141.8">LED</text>
</g>
</svg>
